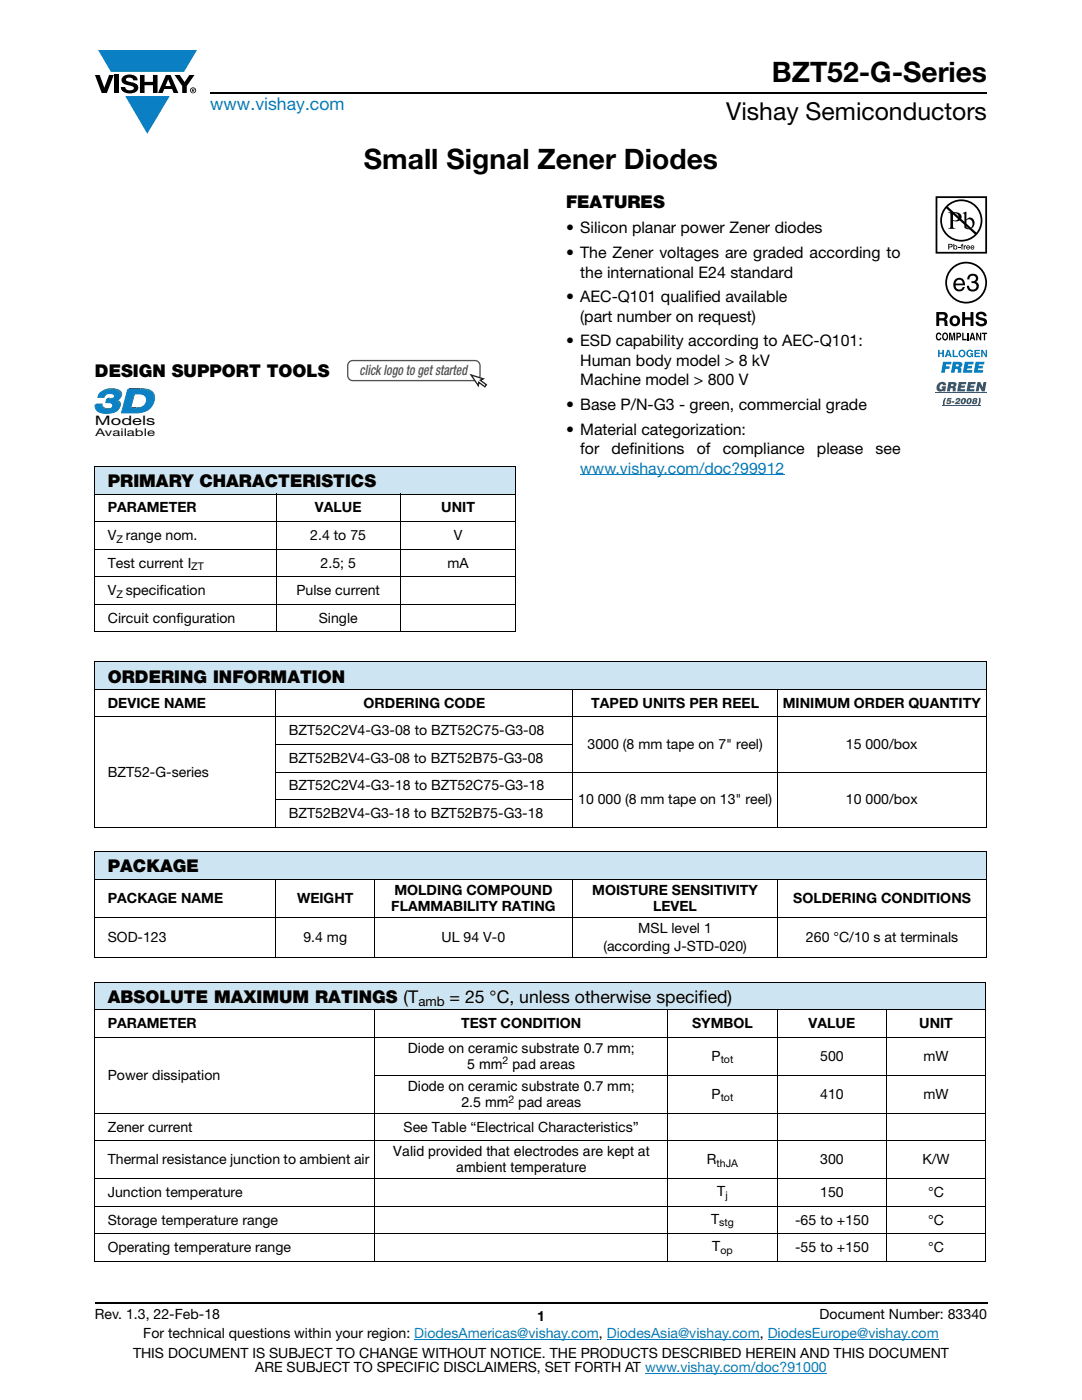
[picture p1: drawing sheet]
<svg xmlns="http://www.w3.org/2000/svg" width="216mm" height="279mm" viewBox="0 0 216 279" stroke-linecap="round" stroke-linejoin="round" font-family="sans-serif">
<g fill="#0a7fc3">
<path d="M19.6 10h19.7l-2.6 4.3h-1.1h-13.5z"/>
<path d="M25 19.2h8.9l-4.5 7.5z"/>
</g>
<g fill="#000">
<path d="M18.9 15h1l.9 2.5 1-2.5h.9l-1.4 3.6h-1zM22.9 15h.9v3.6h-.9zM24.6 15.3a2.1 2.1 0 0 1 2.8 .3l.1 .4h-.9a.79 .79 0 0 0-.7-.5 .79 .79 0 0 0-.8 .4l.3 .3 1 .2a1.08 1.08 0 0 1 1.2 1 1.08 1.08 0 0 1-1.1 1.2 1.73 1.73 0 0 1-2.4-1.2h.9a.96 .96 0 0 0 .8 .6 .96 .96 0 0 0 .9-.4 1.31 1.31 0 0 0-1.2-.6 1.03 1.03 0 0 1-1.1-.6 1.03 1.03 0 0 1 .2-1.1zM27.9 15h.9v1.3h1.7v-1.3h.9v3.6h-.9v-1.6h-1.7v1.6h-.9zM34.8 15h1.1l.9 1.4 1-1.4h1l-1.5 2.2v1.4h-.9v-1.4z"/>
<path d="M33.6 15.9l.5 1.3h-1.1zM33.1 15l-1.6 3.6h1l.3-.8h1.5l.3 .8h1l-1.6-3.6z"/>
<path d="M38.4 17.8h.2v.2h-.2zM38.3 17.7v.7h.1v-.3l.4 .3-.2-.3 .2-.2-.1-.2z"/>
<path d="M38.1 18a.46 .46 0 0 1 .9 0 .46 .46 0 0 1-.9 0zM37.9 18a.6 .6 0 0 0 1.2 0 .6 .6 0 0 0-1.2 0z"/>
</g>
<path d="M42 18.6h155M18.9 260h178.1" fill="none" stroke="#000" stroke-width=".36"/>
<path d="M115.8 94.8h40.7M82.7 267.3h36.8M121.1 267.3h30.5M128.7 274h36.3M153.2 267.3h34.1" fill="none" stroke="#067ec4" stroke-width=".2"/>
<path d="M18.9 93.1h84.1v5.5h-84.1z" fill="#cde5f3"/>
<path d="M18.9 93.1h84.1M18.9 98.6h84.1M18.9 93.2v32.8M55.1 98.5v27.7M79.9 98.5v27.7M103 93.2v32.8M18.9 104.1h84.1M18.9 109.6h84.1M18.9 115.1h84.1M18.9 120.6h84.1M18.9 126.1h84.1" fill="none" stroke="#000" stroke-width=".2"/>
<g fill="#fff">
<path d="M41.2 40.4h40v26.4h-40z"/>
<path d="M69.3 71.8h27.9v5.6h-27.9z"/>
</g>
<path d="M69.7 72.3l.7-.3h24.4a1 1 0 0 1 1 1v2a1 1 0 0 1-1 1h-24.4a1 1 0 0 1-1-1v-2z" fill="none" stroke="#505352" stroke-width=".26"/>
<path d="M94 74.8l2.4 .8-.6 .3 1.3 .9-.3 .4-1.3-.9-.1 .7z" fill="#fff"/>
<path d="M94 74.8l2.4 .8-.6 .3 1.3 .9-.3 .4-1.3-.9-.1 .7z" fill="none" stroke="#231f20" stroke-width=".26"/>
<path d="M18.9 77.4h12.1v10h-12.1z" fill="#fff"/>
<path d="M19.3 80.5h1.2l-.3 .4h-1.2z" fill="#00577f"/>
<path d="M20.5 80.5l-.3 .4z" fill="#00547d"/>
<path d="M20.5 80.6l-.3 .4z" fill="#015781"/>
<path d="M20.5 80.7l-.3 .4z" fill="#015a84"/>
<path d="M20.5 80.7l-.3 .4z" fill="#005c88"/>
<path d="M20.5 80.8l-.3 .4z" fill="#015f8c"/>
<path d="M20.5 80.9l-.2 .4z" fill="#05618f"/>
<path d="M20.6 80.9l-.3 .4z" fill="#076493"/>
<path d="M20.6 81l.2 .2-.3 .3-.2-.2z" fill="#0a6697"/>
<path d="M20.8 81.2l.1 .1-.3 .3-.1-.1z" fill="#076493"/>
<path d="M20.9 81.3h.1l-.4 .3z" fill="#05618f"/>
<path d="M21 81.3l.1 .1-.4 .2z" fill="#015f8c"/>
<path d="M21.1 81.4h.1l-.4 .3z" fill="#005c88"/>
<path d="M21.2 81.4h.1l-.4 .3z" fill="#015a84"/>
<path d="M21.3 81.4h.2l-.5 .3z" fill="#015781"/>
<path d="M21.5 81.4h.2l-.4 .3h-.1z" fill="#00547d"/>
<path d="M21.7 81.4h.1l-.5 .3z" fill="#005179"/>
<path d="M21.8 81.4h.2l-.5 .3z" fill="#004f73"/>
<path d="M22 81.4h.2l-.5 .3z" fill="#004a6f"/>
<path d="M22.2 81.4l.1-.1-.4 .4z" fill="#01496a"/>
<path d="M22.3 81.3l.3-.2-.6 .5z" fill="#004566"/>
<path d="M21.6 79.4h.4l-.4 .3h-.3z" fill="#00577f"/>
<path d="M21.3 78.5l-.4 .5z" fill="#004566"/>
<path d="M21.2 78.7l-.4 .4z" fill="#01496a"/>
<path d="M21.1 78.8l-.3 .4z" fill="#004a6f"/>
<path d="M21.1 78.9l-.3 .4z" fill="#004f73"/>
<path d="M22 79.4h.1l-.5 .3z" fill="#00547d"/>
<path d="M22.1 79.4h.2l-.3 .3h-.2z" fill="#005179"/>
<path d="M22.3 79.4l.2-.1-.5 .4z" fill="#004f73"/>
<path d="M22.5 79.3h.2l-.5 .3z" fill="#004a6f"/>
<path d="M22.7 79.3l.1-.1-.4 .4z" fill="#01496a"/>
<path d="M22.8 79.2l.2-.1-.5 .5z" fill="#004566"/>
<path d="M23.2 79.7h.2l-.3 .3h-.2z" fill="#005c88"/>
<path d="M23.4 79.7l.1 .1-.3 .3-.1-.1z" fill="#015f8c"/>
<path d="M23.5 79.8l.2 .1-.3 .3-.2-.1z" fill="#05618f"/>
<path d="M23.7 79.9h.1l-.3 .4-.1-.1z" fill="#076493"/>
<path d="M23.8 79.9l.2 .3-.3 .3-.2-.2z" fill="#0a6697"/>
<path d="M24 80.2l.1 .1-.3 .3-.1-.1z" fill="#076493"/>
<path d="M24.1 80.3l-.3 .4z" fill="#05618f"/>
<path d="M24.1 80.4l-.3 .4z" fill="#015f8c"/>
<path d="M24.1 80.5l-.3 .4z" fill="#005c88"/>
<path d="M24.2 80.6l-.3 .4z" fill="#015a84"/>
<path d="M24.2 80.7l-.3 .4z" fill="#015781"/>
<path d="M24.2 80.8l-.4 .4z" fill="#00547d"/>
<path d="M24.1 80.9l-.3 .4z" fill="#005179"/>
<path d="M24.1 81l-.3 .4z" fill="#004f73"/>
<path d="M24.1 81.1l-.4 .4z" fill="#004a6f"/>
<path d="M24.1 81.2l-.4 .4z" fill="#01496a"/>
<g fill="#004566">
<path d="M24 81.3l-.5 .5z"/>
<path d="M20.3 78.1l.5-.4-.8 .7z"/>
</g>
<path d="M20.8 77.7l.3-.1-.6 .4z" fill="#01496a"/>
<path d="M21.1 77.6l.3-.1-.6 .4z" fill="#004a6f"/>
<path d="M21.4 77.5h.4l-.3 .3h-.4z" fill="#004f73"/>
<path d="M21.8 77.5l.3-.1-.3 .4h-.3z" fill="#005179"/>
<path d="M22.1 77.4h.2l-.5 .4z" fill="#00547d"/>
<path d="M19.9 78.5a3.2 3.2 0 0 1 4.1 .1 1.07 1.07 0 0 1-1.1 1.4 1.09 1.09 0 0 1 1 1 1.09 1.09 0 0 1-.8 1.1 4.2 4.2 0 0 1-3.6 0l-.5-.8v-.4h1.2a1 1 0 0 0 1.5 .8 .7 .7 0 0 0 .8-.7 .7 .7 0 0 0-.9-.7h-.5l.2-.6h.4a.81 .81 0 0 0 1.1-.9 1.28 1.28 0 0 0-2 .5h-1.3z" fill="#1580c3"/>
<path d="M19.9 78.5a3.2 3.2 0 0 1 4.1 .1 1.07 1.07 0 0 1-1.1 1.4 1.09 1.09 0 0 1 1 1 1.09 1.09 0 0 1-.8 1.1 4.2 4.2 0 0 1-3.6 0l-.5-.8v-.4h1.2a1 1 0 0 0 1.5 .8 .7 .7 0 0 0 .8-.7 .7 .7 0 0 0-.9-.7h-.5l.2-.6h.4a.81 .81 0 0 0 1.1-.9 1.28 1.28 0 0 0-2 .5h-1.3z" fill="none" stroke="#1580c3" stroke-width=".2"/>
<path d="M22.3 77.4l.2 .1-.3 .3h-.2z" fill="#00547d"/>
<path d="M22.5 77.5h.4l-.3 .3h-.4z" fill="#015781"/>
<path d="M22.9 77.5h.3l-.3 .3h-.3z" fill="#015a84"/>
<path d="M23.2 77.5l.2 .1-.3 .3-.2-.1z" fill="#005c88"/>
<path d="M23.4 77.6l.2 .1-.3 .3-.2-.1z" fill="#015f8c"/>
<path d="M23.6 77.7l.2 .1-.3 .3-.2-.1z" fill="#05618f"/>
<path d="M23.8 77.8l.2 .1-.3 .3-.2-.1z" fill="#076493"/>
<path d="M24 77.9l.3 .3-.3 .3-.3-.3z" fill="#0a6697"/>
<path d="M24.3 78.2v.1l-.3 .3v-.1z" fill="#076493"/>
<path d="M24.3 78.3l-.2 .4z" fill="#05618f"/>
<path d="M24.4 78.4l-.3 .4z" fill="#015f8c"/>
<path d="M24.4 78.5l-.3 .4z" fill="#005c88"/>
<path d="M24.4 78.6l-.3 .4z" fill="#015a84"/>
<path d="M24.4 78.7l-.3 .3z" fill="#015781"/>
<path d="M24.4 78.7l-.3 .4z" fill="#00547d"/>
<path d="M24.4 78.8l-.3 .4z" fill="#005179"/>
<path d="M24.4 78.9l-.3 .3z" fill="#004f73"/>
<path d="M24.4 78.9l-.4 .4z" fill="#004a6f"/>
<path d="M24.3 79l-.3 .4z" fill="#01496a"/>
<path d="M24.3 79.1l-.5 .5z" fill="#004566"/>
<path d="M26.2 81.2h1.1l-.3 .4h-1.1z" fill="#00577f"/>
<path d="M27.3 81.2h.1l-.4 .4z" fill="#00547d"/>
<path d="M27.4 81.2h.3l-.3 .3-.3 .1z" fill="#005179"/>
<path d="M27.7 81.2h.3l-.3 .3h-.3z" fill="#004f73"/>
<path d="M28 81.2l.2-.1-.5 .4z" fill="#004a6f"/>
<path d="M28.2 81.1l.3-.1-.6 .4z" fill="#01496a"/>
<path d="M28.5 81l.6-.4-.9 .7z" fill="#004566"/>
<path d="M27 78.3l-.8 2.9-.3 .4 .8-3z" fill="#015076"/>
<path d="M25.5 77.6h2.6" fill="none" stroke="#00577f" stroke-width=".31"/>
<path d="M28.1 77.4l.4 .1-.3 .3h-.4z" fill="#00547d"/>
<path d="M28.5 77.5h.4l-.3 .3h-.4z" fill="#015781"/>
<path d="M28.9 77.5l.4 .1-.3 .3-.4-.1z" fill="#015a84"/>
<path d="M29.3 77.6h.3l-.3 .3h-.3z" fill="#005c88"/>
<path d="M29.6 77.6l.2 .1-.3 .3-.2-.1z" fill="#015f8c"/>
<path d="M29.8 77.7l.3 .1-.3 .3-.3-.1z" fill="#05618f"/>
<path d="M30.1 77.8l.2 .2-.3 .3-.2-.2z" fill="#076493"/>
<path d="M30.3 78l.5 .5-.4 .3-.4-.5z" fill="#0a6697"/>
<path d="M30.8 78.5l.1 .2-.4 .3-.1-.2z" fill="#076493"/>
<path d="M30.9 78.7v.1l-.3 .3-.1-.1z" fill="#05618f"/>
<path d="M30.9 78.8v.2l-.3 .3v-.2z" fill="#015f8c"/>
<path d="M30.9 79l-.2 .4z" fill="#005c88"/>
<path d="M31 79.1l-.3 .5z" fill="#015a84"/>
<path d="M31 79.3v.2l-.3 .4v-.3z" fill="#015781"/>
<path d="M31 79.5l-.4 .6z" fill="#00547d"/>
<path d="M30.9 79.8l-.3 .5z" fill="#005179"/>
<path d="M30.9 80l-.4 .5z" fill="#004f73"/>
<path d="M30.8 80.2l-.4 .5z" fill="#004a6f"/>
<path d="M30.7 80.4l-.4 .6z" fill="#01496a"/>
<path d="M30.6 80.7l-.6 .7z" fill="#004566"/>
<path d="M26.7 78.6l-.8 3a3.2 3.2 0 0 0 3.1-.9 1.27 1.27 0 0 0 .1-1.5 1.27 1.27 0 0 0-1.3-.6zM25.5 77.8a8.4 8.4 0 0 1 4.2 .3 2.15 2.15 0 0 1 1 2.1 2.15 2.15 0 0 1-1.4 1.7 9.3 9.3 0 0 1-5.1 .5z" fill="#1580c3"/>
<path d="M25.5 77.8a8.4 8.4 0 0 1 4.2 .3 2.15 2.15 0 0 1 1 2.1 2.15 2.15 0 0 1-1.4 1.7 9.3 9.3 0 0 1-5.1 .5zM26.7 78.6a2.55 2.55 0 0 1 2.3 .5 1.76 1.76 0 0 1-.2 1.8 1.76 1.76 0 0 1-1.8 .7h-1.1z" fill="none" stroke="#1580c3" stroke-width=".2"/>
<path d="M186.7 39.2h10.3v41.8h-10.3z" fill="#fff"/>
<g fill="#000">
<path d="M191.2 49.3h.4v.1h-.4zM191.9 48.7h.3l-.2 .2 .2 .1v.1h-.2v.7h-.1v-.7h-.2zM192.3 49h.2v.1l.3-.1v.1l-.3 .1v.6h-.2zM193.3 54.9a1.07 1.07 0 0 1 1.3-.2 1.07 1.07 0 0 1 .5 1.2l-.4 .4a1.06 1.06 0 0 1 .5 1.4 1.06 1.06 0 0 1-1.4 .5l-.2-.1a1.02 1.02 0 0 1-.7-1.1h.5a.71 .71 0 0 0 .9 .8 .71 .71 0 0 0 .3-1.2l-.7-.1v-.4a.59 .59 0 0 0 .8-.4 .59 .59 0 0 0-.6-.7 .66 .66 0 0 0-.7 .8h-.4zM186.9 66.6l.4-.2h.3l.2 .5-.6-.2a.66 .66 0 0 0 .1 1l.3-.3h.2a.54 .54 0 0 1-.4 .6 .54 .54 0 0 1-.6-.5zM189.4 66.4h.4l.2 1.2 .2-1.2h.4v1.5h-.3v-1.3l-.2 1.3h-.2l-.3-1.3v1.3h-.2zM192 66.4h.3v1.2h.6v.3h-.9zM192 62.3h.6v1h1.1v-1h.5v2.8h-.5v-1.3h-1.1v1.3h-.6zM193 66.4h.3v1.5h-.3zM195 62.4a1.15 1.15 0 0 1 1.9 .7h-.6v-.2a.68 .68 0 0 0-1-.1v.4l.2 .1a1.29 1.29 0 0 1 1.5 .9 1.17 1.17 0 0 1-1.2 .9 1.17 1.17 0 0 1-1.1-.9h.5l.1 .2a.67 .67 0 0 0 1.1-.1l-.3-.3-.5-.1a.82 .82 0 0 1-.9-.5 .82 .82 0 0 1 .3-1zM194.8 66.4h.3l.5 1.1v-1.1h.2v1.5h-.3l-.5-1.1v1.1h-.2zM195.9 66.4h1.1v.3h-.4v1.2h-.3v-1.2h-.4z"/>
<path d="M187 39.5h9.6v10.8h-9.6zM186.7 39.2v11.4h10.3v-11.4z"/>
<path d="M189 56.4a3.8 3.8 0 0 1 7.6 0 3.8 3.8 0 0 1-7.6 0zM188.6 56.4a4.2 4.2 0 0 0 8.4 0 4.2 4.2 0 0 0-8.4 0z"/>
<path d="M189.1 41.3a3.9 3.9 0 0 1 5.3-.2 3.9 3.9 0 0 1 .4 5.3zM188.8 41.6l5.7 5.2a3.9 3.9 0 0 1-5.3 .1 3.9 3.9 0 0 1-.4-5.3zM187.6 44a4.2 4.2 0 0 0 8.4 0 4.2 4.2 0 0 0-8.4 0z"/>
<path d="M189.4 48.8v.4h.4v-.3zM189.2 48.7h.7l.2 .3-.2 .3-.5 .1v.4h-.2z"/>
<path d="M190.2 42.6v1.3a.75 .75 0 0 0 1.1-.6 .75 .75 0 0 0-1.1-.7zM189.2 42.4a2.81 2.81 0 0 1 2.4 .3 .97 .97 0 0 1 0 1.2 .97 .97 0 0 1-1.2 .2h-.2v1.1v.2l.5 .3h-1.5l.3-.2 .1-.3v-2.3v-.3z"/>
<path d="M190.4 49.4a.26 .26 0 0 0 .5 0 .26 .26 0 0 0-.5 0zM190.2 48.7h.2v.4a.38 .38 0 0 1 .5 0 .38 .38 0 0 1 0 .6 .38 .38 0 0 1-.5 0l-.2 .1z"/>
<path d="M190.9 56.1l-.2 .5h1.4a.7 .7 0 0 0-.4-.7 .7 .7 0 0 0-.8 .2zM190.7 55.7a1.18 1.18 0 0 1 1.4-.1 1.18 1.18 0 0 1 .5 1.3h-1.9a.73 .73 0 0 0 .5 .9 .73 .73 0 0 0 .9-.5h.4a1.21 1.21 0 0 1-1.6 .8 1.21 1.21 0 0 1-.6-1.7z"/>
<path d="M192.8 44v1.3l.2 .2a.72 .72 0 0 0 .8-.1 .72 .72 0 0 0 .3-.7 .72 .72 0 0 0-.4-.8 .72 .72 0 0 0-.9 .1zM192.1 42.5l.7-.3v1.6a.89 .89 0 0 1 1.1-.3 .89 .89 0 0 1 .6 1 1.23 1.23 0 0 1-.7 1.2 1.23 1.23 0 0 1-1.4-.2v-2.7z"/>
<path d="M193 49.2v.1h.4l-.2-.2zM193 49h.4l.2 .4h-.6v.2l.5-.1a.42 .42 0 0 1-.6 .2 .42 .42 0 0 1 .1-.7z"/>
<path d="M193.9 49.2l-.1 .1h.4l-.2-.2zM193.8 49h.5l.1 .4h-.6l.1 .2 .5-.1a.42 .42 0 0 1-.7 .2 .42 .42 0 0 1 .1-.7z"/>
<path d="M187.4 62.8v.7h.9a.39 .39 0 0 0 .1-.7zM186.8 62.3h1.4a.79 .79 0 0 1 .8 .4 .79 .79 0 0 1-.1 .9l-.2 .1a.98 .98 0 0 1 .4 1.2l.1 .2h-.7l-.2-1.1h-.9v1.1h-.6z"/>
<path d="M188.4 66.7a.64 .64 0 0 0 .2 1l.1-.1a.64 .64 0 0 0-.1-1zM188.2 66.5l.2-.1a.56 .56 0 0 1 .7 .3 .82 .82 0 0 1-.5 1.3l-.2-.1a.89 .89 0 0 1-.2-1.4z"/>
<path d="M190.3 63.5a.63 .63 0 0 0-.3 .7 .63 .63 0 0 0 .8 .4 .63 .63 0 0 0 .2-.8 .63 .63 0 0 0-.7-.3zM189.5 64a1.09 1.09 0 0 1 2.1 0 1.09 1.09 0 0 1-2.1 0z"/>
<path d="M191.1 66.7v.4l.4-.1v-.3zM190.8 66.4h.6a.5 .5 0 0 1 .4 .5 .5 .5 0 0 1-.4 .5h-.3v.5h-.3z"/>
<path d="M194 66.7l-.1 .6h.3zM193.9 66.4h.3l.4 1.5h-.3v-.3h-.5l-.1 .3h-.3z"/>
</g>
<path d="M186.7 78.4h10.3" fill="none" stroke="#279048" stroke-width=".2"/>
<g fill="#279048">
<path d="M187.2 76.6a.91 .91 0 0 1 .9-.4 .91 .91 0 0 1 .7 .7h-.6l-.3-.2a.56 .56 0 0 0-.4 .4 .56 .56 0 0 0 .3 .6l.3-.2h-.2v-.4h.9l-.2 1h-.4v-.2a.82 .82 0 0 1-1.1 .1 .82 .82 0 0 1-.1-1.1z"/>
<path d="M191.3 76.2h1.5v.5h-1v.3h.8l-.1 .4h-.8v.3h.9l-.1 .4h-1.5z"/>
<path d="M193.2 76.2h1.5l-.1 .5h-.9v.3h.7v.4h-.8l-.1 .3h1l-.1 .4h-1.6z"/>
<path d="M195 76.2h.6l.5 1.1 .1-1.1h.6l-.3 1.9h-.6l-.5-1-.1 1h-.6z"/>
<path d="M188.5 79.4h.3l-.3 .8v.8h-.3v-.8z"/>
<path d="M189.1 79.4h.8l-.1 .3h-.5l-.1 .2h.5a.52 .52 0 0 1-.2 .7 .52 .52 0 0 1-.7-.3l.5 .1 .2-.2-.2-.1h-.4z"/>
<path d="M190 80.1h.4v.3h-.5z"/>
<path d="M190.8 79.6a.5 .5 0 0 1 .5-.2 .5 .5 0 0 1 .4 .4l-.7 .6h.6l-.1 .3h-1l.8-.9-.1-.1-.2 .2h-.4z"/>
<path d="M189.8 76.7l-.1 .4 .5-.1 .1-.1-.1-.2zM189.3 76.2l1.5 .2a.54 .54 0 0 1-.3 .8l.2 .3v.6h-.6v-.5l-.3-.1h-.1l-.2 .6h-.6z"/>
<path d="M192.2 79.8l-.2 .4 .2 .2 .2-.5-.1-.2zM191.9 79.6a.51 .51 0 0 1 .8 .1 .66 .66 0 0 1-.2 .8 .66 .66 0 0 1-.8 0v-.5z"/>
<path d="M193.3 79.8l-.1 .4 .1 .2 .3-.5-.2-.2zM193.1 79.6a.51 .51 0 0 1 .8 .1 .66 .66 0 0 1-.2 .8 .66 .66 0 0 1-.8 0l-.1-.5z"/>
</g>
<path d="M188 80.9h7.7" fill="none" stroke="#279048" stroke-width=".2"/>
<g fill="#279048">
<path d="M195.3 79.4h.3l.1 .8a.72 .72 0 0 1-.7 .8l.3-.8z"/>
<path d="M194.5 79.7l-.1 .2h.2l.1-.2zM194.4 80.2v.2h.2v-.2zM194.2 79.6a.52 .52 0 0 1 .8 .2l-.2 .2 .2 .3a.55 .55 0 0 1-.5 .4 .55 .55 0 0 1-.6-.4l.3-.3-.1-.2z"/>
</g>
<g fill="#0060af">
<path d="M187.2 69.8h.3v.6h.5v-.6h.3v1.5h-.3v-.7h-.5v.7h-.3z"/>
<path d="M190.1 69.8h.3v1.2h.7v.3h-1z"/>
<path d="M193 70a.68 .68 0 0 1 1.2 .3l-.9-.2a.55 .55 0 0 0-.2 .5 .55 .55 0 0 0 .4 .4l.4-.3h-.3v-.2h.6v.8h-.2l-.1-.2a.71 .71 0 0 1-1-.1 .71 .71 0 0 1 .1-1z"/>
<path d="M194.5 69.8h1v.3h-.8v.3h.8v.2h-.8v.4h.8v.3h-1z"/>
<path d="M195.8 69.8h.3l.6 1v-1h.3v1.5h-.3l-.6-1.1v1.1h-.3z"/>
<path d="M188.2 72.2h1.7l-.1 .5h-1l-.1 .4h.8l-.1 .5h-.8l-.1 .8h-.7z"/>
<path d="M192.5 72.2h1.8l-.1 .5h-1.1v.3h.9l-.1 .5h-.9l-.1 .4h1.1l-.1 .5h-1.8z"/>
<path d="M194.7 72.2h1.7v.5h-1.1v.3h.8v.5h-.9l-.1 .4h1.1l-.1 .5h-1.8z"/>
<path d="M189.2 70.1l-.2 .6h.4zM189 69.8h.4l.5 1.5h-.3l-.1-.3h-.6l-.1 .3h-.3z"/>
<path d="M191.5 70.6a.47 .47 0 0 0 .9 0 .47 .47 0 0 0-.9 0zM191.2 70.5a.75 .75 0 0 1 1.5 0 .75 .75 0 0 1-1.5 0z"/>
<path d="M190.8 72.7l-.1 .4h.6l-.1-.4zM190.1 72.2l1.8 .2a.63 .63 0 0 1-.3 1l.2 .2v.8h-.7v-.6l-.3-.2h-.2l-.1 .8h-.7z"/>
</g>
<path d="M18.9 132.1h177.9v5.5h-177.9z" fill="#cde5f3"/>
<g fill="#fff">
<path d="M18.9 137.6h36.2v5.5h-36.2z"/>
<path d="M55.1 137.6h59.2v5.5h-59.2z"/>
<path d="M114.3 137.6h40.8v5.5h-40.8z"/>
<path d="M155.1 137.6h41.7v5.5h-41.7z"/>
<path d="M55.1 143.1h59.2v5.5h-59.2z"/>
<path d="M55.1 154.1h59.2v5.5h-59.2z"/>
</g>
<path d="M18.9 170h177.9v5.5h-177.9z" fill="#cde5f3"/>
<g fill="#fff">
<path d="M18.9 175.5h36.2v7.6h-36.2z"/>
<path d="M55.1 175.5h19.7v7.6h-19.7z"/>
<path d="M74.8 175.5h39.4v7.6h-39.4z"/>
<path d="M114.2 175.5h41v7.6h-41z"/>
<path d="M155.2 175.5h41.6v7.6h-41.6z"/>
</g>
<path d="M18.9 196h177.7v5.5h-177.7z" fill="#cde5f3"/>
<g fill="#fff">
<path d="M18.9 201.5h55.9v5.5h-55.9z"/>
<path d="M74.8 201.5h58.4v5.5h-58.4z"/>
<path d="M133.2 201.5h21.9v5.5h-21.9z"/>
<path d="M155.1 201.5h21.8v5.5h-21.8z"/>
<path d="M176.9 201.5h19.7v5.5h-19.7z"/>
</g>
<g fill="none" stroke="#000" stroke-width=".2">
<path d="M18.9 132.1h178M18.9 137.6h178M18.9 132.2v32.8M55.1 137.5v27.7M114.3 137.5v27.7M155.1 137.5v27.7M196.8 132.2v32.8M18.9 143.1h178M55 148.6h59.4M55 154.1h141.9M55 159.6h59.4M18.9 165.1h178"/>
<path d="M18.9 170h178M18.9 175.5h178M18.9 170.1v20.9M55.1 175.5v15.6M74.8 175.5v15.6M114.2 175.5v15.6M155.2 175.5v15.6M196.8 170.1v20.9M18.9 183.1h178M18.9 191.1h178M18.9 196h177.8M18.9 196.1v55.6"/>
<path d="M196.6 196.1v55.6M18.9 201.5h177.8M18.9 207h177.8M74.7 214.6h122M74.8 201.4v50.4M133.2 201.4v50.4M155.1 201.4v50.4M176.9 201.4v50.4M18.9 222.2h177.8M18.9 227.7h177.8M18.9 235.2h177.8M18.9 240.7h177.8"/>
<path d="M18.9 246.3h177.8M18.9 251.8h177.8"/>
</g>
<g font-size="5.6">
<text x="154" y="16.4">BZT52-G-Series</text>
<text x="72.6" y="33.8">Small Signal Zener Diodes</text>
</g>
<text font-size="4.9" x="144.9" y="24">Vishay Semiconductors</text>
<text font-size="3.5" fill="#067ec4" x="42" y="21.9">www.vishay.com</text>
<g font-size="3.5">
<text x="112.9" y="41.5">FEATURES</text>
<text x="18.9" y="75.2">DESIGN SUPPORT TOOLS</text>
<text x="21.5" y="97.2">PRIMARY CHARACTERISTICS</text>
<text x="21.5" y="136.2">ORDERING INFORMATION</text>
<text x="21.5" y="174">PACKAGE</text>
<text x="21.5" y="200.1">ABSOLUTE MAXIMUM RATINGS (T</text>
<text x="89.7" y="200.1">= 25 °C, unless otherwise specified)</text>
</g>
<g font-size="3.2">
<text x="112.9" y="46.6">• Silicon planar power Zener diodes</text>
<text x="112.9" y="51.5">• The Zener voltages are graded according to</text>
<text x="115.8" y="55.4">the international E24 standard</text>
<text x="112.9" y="60.3">• AEC-Q101 qualified available</text>
<text x="115.8" y="64.2">(part number on request)</text>
<text x="112.9" y="69.2">• ESD capability according to AEC-Q101:</text>
<text x="115.8" y="73">Human body model &gt; 8 kV</text>
<text x="115.8" y="76.9">Machine model &gt; 800 V</text>
<text x="112.9" y="81.9">• Base P/N-G3 - green, commercial grade</text>
<text x="112.9" y="86.8">• Material categorization:</text>
<text x="115.8" y="90.7">for</text>
<text x="122" y="90.7">definitions</text>
<text x="139" y="90.7">of</text>
<text x="144.2" y="90.7">compliance</text>
<text x="163" y="90.7">please</text>
<text x="174.7" y="90.7">see</text>
</g>
<text font-size="3.2" fill="#067ec4" x="115.8" y="94.6">www.vishay.com/doc?99912</text>
<text font-size="2.8" fill="#505454" x="71.7" y="74.7">click logo to get started</text>
<g font-size="2.8">
<text x="21.5" y="102.3">PARAMETER</text>
<text x="21.5" y="107.8">V range nom.</text>
<text x="61.9" y="107.8">2.4 to 75</text>
<text x="62.8" y="102.3">VALUE</text>
<text x="88" y="102.3">UNIT</text>
<text x="90.5" y="107.8">V</text>
<text x="21.5" y="113.3">Test current I</text>
<text x="64" y="113.3">2.5; 5</text>
<text x="89.3" y="113.3">mA</text>
<text x="21.5" y="118.7">V specification</text>
<text x="59.2" y="118.7">Pulse current</text>
<text x="21.5" y="124.2">Circuit configuration</text>
<text x="63.6" y="124.2">Single</text>
<text x="21.5" y="141.2">DEVICE NAME</text>
<text x="72.6" y="141.2">ORDERING CODE</text>
<text x="118" y="141.2">TAPED UNITS PER REEL</text>
<text x="156.2" y="141.2">MINIMUM ORDER QUANTITY</text>
<text x="57.6" y="146.7">BZT52C2V4-G3-08 to BZT52C75-G3-08</text>
<text x="117.2" y="149.5">3000 (8 mm tape on 7&quot; reel)</text>
<text x="168.8" y="149.5">15 000/box</text>
<text x="21.5" y="155">BZT52-G-series</text>
<text x="57.6" y="152.3">BZT52B2V4-G3-08 to BZT52B75-G3-08</text>
<text x="57.6" y="157.8">BZT52C2V4-G3-18 to BZT52C75-G3-18</text>
<text x="115.4" y="160.5">10 000 (8 mm tape on 13&quot; reel)</text>
<text x="168.8" y="160.5">10 000/box</text>
<text x="57.6" y="163.3">BZT52B2V4-G3-18 to BZT52B75-G3-18</text>
<text x="78.7" y="178.6">MOLDING COMPOUND</text>
<text x="118.2" y="178.6">MOISTURE SENSITIVITY</text>
<text x="21.5" y="180.2">PACKAGE NAME</text>
<text x="59.3" y="180.2">WEIGHT</text>
<text x="78.1" y="181.8">FLAMMABILITY RATING</text>
<text x="130.3" y="181.8">LEVEL</text>
<text x="158.3" y="180.2">SOLDERING CONDITIONS</text>
<text x="21.5" y="188">SOD-123</text>
<text x="60.5" y="188">9.4 mg</text>
<text x="88.1" y="188">UL 94 V-0</text>
<text x="120.4" y="189.8">(according J-STD-020)</text>
<text x="127.4" y="186.2">MSL level 1</text>
<text x="160.8" y="188">260 °C/10 s at terminals</text>
<text x="21.5" y="205.1">PARAMETER</text>
<text x="92" y="205.1">TEST CONDITION</text>
<text x="138.1" y="205.1">SYMBOL</text>
<text x="161.4" y="205.1">VALUE</text>
<text x="183.4" y="205.1">UNIT</text>
<text x="21.5" y="215.5">Power dissipation</text>
<text x="81.4" y="210.1">Diode on ceramic substrate 0.7 mm;</text>
<text x="93.2" y="213.3">5 mm</text>
<text x="102.3" y="213.3">pad areas</text>
<text x="142" y="211.7">P</text>
<text x="163.7" y="211.7">500</text>
<text x="184.3" y="211.7">mW</text>
<text x="81.4" y="217.7">Diode on ceramic substrate 0.7 mm;</text>
<text x="92.1" y="220.9">2.5 mm pad areas</text>
<text x="142" y="219.3">P</text>
<text x="163.7" y="219.3">410</text>
<text x="184.3" y="219.3">mW</text>
<text x="21.5" y="225.8">Zener current</text>
<text x="80.5" y="225.8">See Table “Electrical Characteristics”</text>
<text x="21.5" y="232.4">Thermal resistance junction to ambient air</text>
<text x="78.4" y="230.8">Valid provided that electrodes are kept at</text>
<text x="91" y="234">ambient temperature</text>
<text x="141.1" y="232.4">R</text>
<text x="163.7" y="232.4">300</text>
<text x="184.1" y="232.4">K/W</text>
<text x="21.5" y="238.9">Junction temperature</text>
<text x="143.1" y="238.7">T</text>
<text x="163.7" y="238.9">150</text>
<text x="185.2" y="238.9">°C</text>
<text x="21.5" y="244.4">Storage temperature range</text>
<text x="141.9" y="244.2">T</text>
<text x="158.7" y="244.4">-65 to +150</text>
<text x="185.2" y="244.4">°C</text>
<text x="21.5" y="249.9">Operating temperature range</text>
<text x="142.1" y="249.7">T</text>
<text x="158.7" y="249.9">-55 to +150</text>
<text x="185.2" y="249.9">°C</text>
<text x="18.9" y="263.3">Rev. 1.3, 22-Feb-18</text>
<text x="107.2" y="263.6">1</text>
<text x="163.6" y="263.3">Document Number: 83340</text>
<text x="28.6" y="267.1">For technical questions within your region: DiodesAmericas@vishay.com, DiodesAsia@vishay.com, DiodesEurope@vishay.com</text>
<text x="26.5" y="271">THIS DOCUMENT IS SUBJECT TO CHANGE WITHOUT NOTICE. THE PRODUCTS DESCRIBED HEREIN AND THIS DOCUMENT</text>
<text x="50.9" y="273.8">ARE SUBJECT TO SPECIFIC DISCLAIMERS, SET FORTH AT www.vishay.com/doc?91000</text>
</g>
<text font-size="2.6" fill="#020303" x="18.9" y="84.9">Models</text>
<text font-size="2.6" x="83.5" y="200.7">amb</text>
<text font-size="2.1" fill="#020303" x="19" y="86.9">Available</text>
<g font-size="2.1">
<text x="23.2" y="108.3">Z</text>
<text x="38.2" y="113.8">ZT</text>
<text x="23.2" y="119.3">Z</text>
<text x="100.3" y="212.4">2</text>
<text x="143.8" y="212.2">tot</text>
<text x="101.5" y="220">2</text>
<text x="143.8" y="219.8">tot</text>
<text x="143" y="232.9">thJA</text>
<text x="144.7" y="239.2">j</text>
<text x="143.5" y="244.8">stg</text>
<text x="143.7" y="250.2">op</text>
</g>
</svg>
